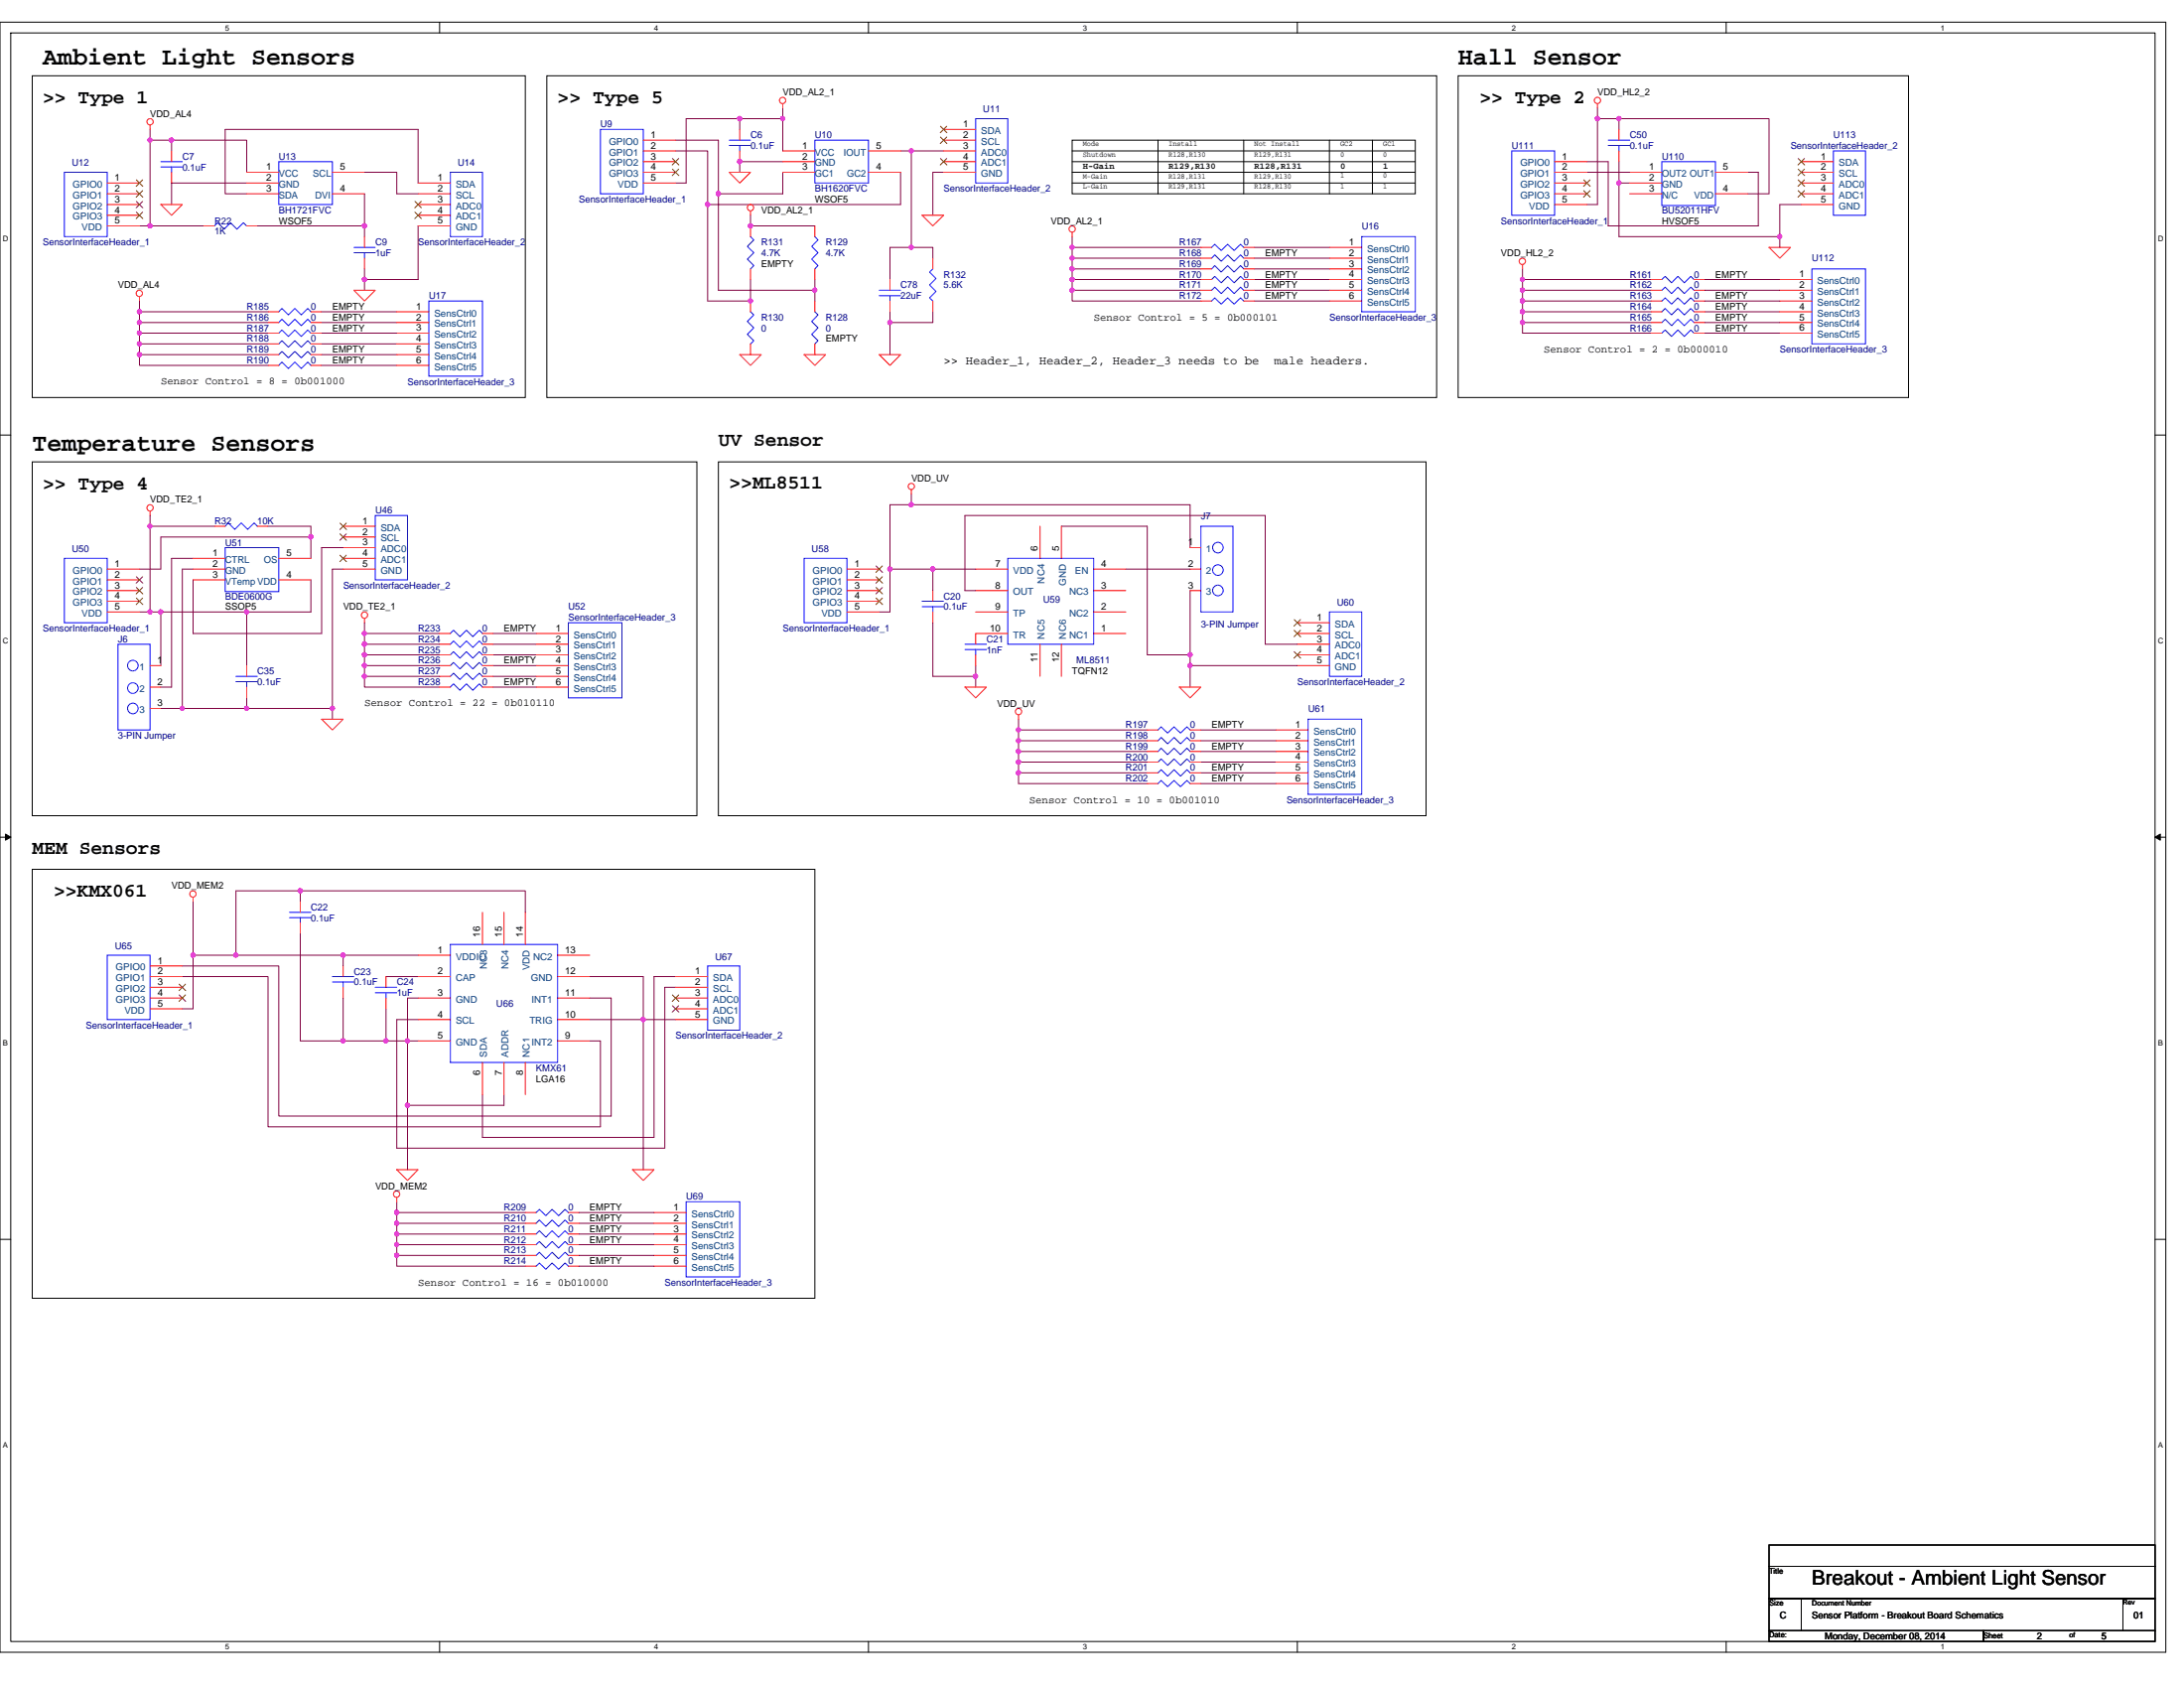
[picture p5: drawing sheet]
<svg xmlns="http://www.w3.org/2000/svg" width="279mm" height="216mm" viewBox="0 0 279 216" stroke-linecap="round" stroke-linejoin="round" font-family="sans-serif">
<path d="M0 2.8h277.1v208.5h-277.1zM1.4 4.2h274.3v205.8h-274.3z" fill="none" stroke="#000" stroke-width=".13"/>
<g fill="#fff">
<path d="M28.8 3h.6v1.1h-.6z"/>
<path d="M28.8 210.1h.6v1.1h-.6z"/>
</g>
<path d="M56.2 2.8v1.4M56.2 210v1.3" fill="none" stroke="#000" stroke-width=".13"/>
<g fill="#fff">
<path d="M83.7 3h.5v1.1h-.5z"/>
<path d="M83.7 210.1h.5v1.1h-.5z"/>
</g>
<path d="M111.1 2.8v1.4M111.1 210v1.3" fill="none" stroke="#000" stroke-width=".13"/>
<g fill="#fff">
<path d="M138.5 3h.6v1.1h-.6z"/>
<path d="M138.5 210.1h.6v1.1h-.6z"/>
</g>
<path d="M166 2.8v1.4M166 210v1.3" fill="none" stroke="#000" stroke-width=".13"/>
<g fill="#fff">
<path d="M193.4 3h.6v1.1h-.6z"/>
<path d="M193.4 210.1h.6v1.1h-.6z"/>
</g>
<path d="M220.8 2.8v1.4M220.8 210v1.3" fill="none" stroke="#000" stroke-width=".13"/>
<g fill="#fff">
<path d="M248.3 3h.5v1.1h-.5z"/>
<path d="M248.3 210.1h.5v1.1h-.5z"/>
<path d="M.4 29.9h.7v1.1h-.7z"/>
<path d="M276.1 29.9h.7v1.1h-.7z"/>
<path d="M.4 81.4h.7v1.1h-.7z"/>
<path d="M276.1 81.4h.7v1.1h-.7z"/>
</g>
<path d="M0 55.6h1.4M275.7 55.6h1.4" fill="none" stroke="#000" stroke-width=".13"/>
<g fill="#fff">
<path d="M.4 132.8h.6v1.1h-.6z"/>
<path d="M276.1 132.8h.6v1.1h-.6z"/>
</g>
<path d="M0 107.1h1.4M275.7 107.1h1.4" fill="none" stroke="#000" stroke-width=".13"/>
<path d="M.7 106.7l.7 .4-.7 .4zM275.7 107.1l.7-.4v.8z" fill="#000" stroke="#000" stroke-width=".13"/>
<g fill="#fff">
<path d="M.4 184.2h.6v1.1h-.6z"/>
<path d="M276.1 184.2h.6v1.1h-.6z"/>
</g>
<g fill="none" stroke="#000" stroke-width=".13">
<path d="M4.1 9.7h63.1v41.1h-63.1zM70 9.7h113.8v41.1h-113.8zM137.2 17.9h43.9v6.9h-43.9zM137.2 19.3h43.9M148.1 17.9v6.9M159.1 17.9v6.9M170.1 17.9v6.9M175.6 17.9v6.9M186.5 9.7h57.7v41.1h-57.7zM137.2 20.7h43.9M137.2 22h43.9M137.2 23.4h43.9"/>
<path d="M4.1 59.1h85.1v45.2h-85.1zM91.9 59.1h90.5v45.2h-90.5zM4.1 111.2h100.1v54.9h-100.1zM0 158.5h1.4M275.7 158.5h1.4M226.3 197.6h49.4v2.7h-49.4zM226.3 204.5h4.1v4.1h-4.1zM226.3 200.3h49.4v4.2h-49.4zM226.3 208.6h27.4v1.4h-27.4zM230.4 204.5h41.2v4.1h-41.2zM253.7 208.6h22v1.4h-22zM271.6 204.5h4.1v4.1h-4.1z"/>
</g>
<g fill="none" stroke="#800040" stroke-width=".13">
<path d="M19.2 17.9h2.7M19.2 17.9v11M19.2 16.6v1.3M21.9 17.9h9.7v4.1M21.9 17.9v1.4M86.4 19.3h4.1v6.9h24.7v-4.2M86.4 17.9h5.5v6.9h8.2v-2.8M94.6 15.2h-6.8v8.2h-1.4M94.6 15.2v1.4M94.6 15.2h5.5M100.1 13.8v1.4M100.1 15.2v4.1"/>
<path d="M115.2 19.3h1.4M116.6 19.3v12.3M116.6 19.3h4.1M204.4 15.2h2.7M204.4 15.2v11h-1.4M204.4 13.8v1.4M207.1 15.2v1.4M207.1 15.2h19.2v9.6h-2.7M17.8 28.9h1.4M17.8 38.5v1.4M17.8 39.9v1.4M17.8 39.9h16.5"/>
<path d="M19.2 28.9h6.9M31.6 23.4h-9.7v2.8M32.9 28.9h13.7M41.1 39.9h9.7M46.6 22h4.2v2.8h2.7M46.6 24.8v4.1M46.6 35.8v1.3M46.6 34.4v1.4M46.6 28.9v1.4M53.5 23.4v-6.8h-24.7v8.2h2.8M53.5 28.9v6.9h-6.9M90.5 26.2v12.3h5.5v-2.7"/>
<path d="M91.9 24.8v12.3h12.3M96 27.5v1.4h8.2M100.1 20.7h-5.5v1.3M104.2 35.8v1.3M104.2 37.1v1.4M113.9 39.9v1.4M116.6 31.6h-2.7v4.2M116.6 31.6h2.7v1.4M119.3 39.9v1.4h-5.4M120.7 22h-1.4v5.5M137.2 33h16.4M137.2 33v1.4h16.4"/>
<path d="M137.2 34.4v1.4h16.4M137.2 37.1v1.4h16.4M137.2 30.3v1.3M137.2 31.6v1.4M137.2 35.8v1.3M137.2 31.6h16.4M137.2 37.1h16.4M160.5 33h9.6M160.5 34.4h9.6M160.5 35.8h9.6M160.5 37.1h9.6M160.5 38.5h9.6"/>
<path d="M160.5 31.6h9.6M194.8 35.8v1.3h16.4M194.8 37.1v1.4h16.4M194.8 39.9h16.4M194.8 39.9v1.4M194.8 34.4v1.4M194.8 38.5v1.4M194.8 35.8h16.4M203 22h5.5M203 20.7h2.7v8.2h19.2v-6.9h-1.3M207.1 23.4v6.9h20.6M207.1 20.7v2.7"/>
<path d="M207.1 23.4h1.4M218.1 37.1h9.6M218.1 38.5h9.6M218.1 39.9h9.6M218.1 35.8h9.6M230.4 26.2h-2.7v5.4M17.8 42.6h16.5M17.8 45.4h16.5M17.8 45.4v1.3h16.5M17.8 41.3v1.3M17.8 42.6v1.4M17.8 44v1.4"/>
<path d="M17.8 41.3h16.5M17.8 44h16.5M41.1 41.3h9.7M41.1 42.6h9.7M41.1 44h9.7M41.1 45.4h9.7M41.1 46.7h9.7M113.9 41.3v4.1M194.8 41.3v1.3h16.4M194.8 41.3h16.4M218.1 41.3h9.6M218.1 42.6h9.6"/>
<path d="M17.8 78.3h1.4M19.2 65.9v1.4h8.2M19.2 67.3v11M19.2 78.3h1.4M20.6 78.3v6.8M20.6 78.3h11M24.7 71.4h-2.8v16.5h-1.3M24.7 72.8h-1.4v17.8M31.6 78.3v6.8M34.3 67.3h5.5v1.4M39.8 68.7h-19.2v4.1h-2.8M39.8 74.2v4.1h-8.2"/>
<path d="M39.8 68.7v2.7M43.9 70h-2.8v11h-16.4v-6.8M43.9 72.8h-1.4v17.8M46.6 79.7v1.3h9.6M113.9 72.8h5.4M113.9 72.8v5.5h-1.4M116.6 64.6h-2.7v8.2M116.6 63.2v1.4M116.6 64.6h35.7v5.4M119.3 79.7v6.8h5.5M119.3 72.8v2.7M119.3 72.8h5.5"/>
<path d="M124.8 75.5h-1.4v-9.6h38.5v16.5h4.1M135.8 67.3h11v16.5h5.5M144 72.8h8.3M152.3 75.5v8.3M20.6 90.6h2.7M23.3 90.6h8.3M31.6 89.3v1.3M31.6 90.6h10.9M42.5 90.6v1.4M46.6 81v1.4h9.6M46.6 82.4v1.4h9.6M46.6 83.8v1.3h9.6"/>
<path d="M46.6 85.1v1.4h9.6M46.6 86.5v1.4h9.6M63.1 81h5.5M63.1 82.4h5.5M63.1 83.8h5.5M63.1 85.1h5.5M63.1 86.5h5.5M63.1 87.9h5.5M124.8 86.5v1.4M124.8 85.1v1.4M130.3 98.8h16.5M130.3 97.5v1.3"/>
<path d="M130.3 98.8v1.4h16.5M130.3 93.4v1.3M130.3 94.7v1.4M130.3 96.1v1.4M130.3 93.4h16.5M130.3 96.1h16.5M130.3 97.5h16.5M130.3 94.7h16.5M130.3 92v1.4M152.3 85.1h13.7M152.3 85.1v2.8M152.3 83.8v1.3"/>
<path d="M153.6 97.5h9.6M153.6 98.8h9.6M153.6 94.7h9.6M153.6 96.1h9.6M153.6 93.4h9.6M24.7 115.3v6.9M38.4 119.4v13.7h5.5M38.4 115.3v-1.4h-8.2v8.3M38.4 113.9h28.8v2.8M153.6 100.2h9.6M23.3 123.5h12.4v19.2h42.5v-15h-2.8M23.3 124.9h11v19.2h42.5v-11h-1.4"/>
<path d="M24.7 122.2h5.5M24.7 122.2v6.8h-1.4M30.2 122.2h13.7v1.3M43.9 122.2h9.6M43.9 133.1h5.5M43.9 127.7v5.4M49.4 124.9h4.1M49.4 129v4.1M49.4 133.1h2.7v8.3M53.5 127.7h-1.4v5.4h1.4M64.5 140v1.4h-12.4M75.4 130.4h6.9"/>
<path d="M75.4 124.9h6.9v5.5M82.3 130.4h4.1M82.3 130.4v19.2M86.4 126.3h-1.4v20.6h-34.2v-16.5h2.7M86.4 124.9h-2.7v20.6h-22v-5.5M50.8 155.1h16.4M50.8 156.5h16.4M50.8 157.8h16.4M50.8 159.2h16.4M50.8 153.7v1.4M50.8 155.1v1.4M50.8 156.5v1.3"/>
<path d="M50.8 157.8v1.4M50.8 159.2v1.4M52.1 141.4v8.2M74.1 155.1h9.6M74.1 156.5h9.6M74.1 157.8h9.6M74.1 159.2h9.6M50.8 160.6h16.4M50.8 160.6v1.3h16.4M74.1 160.6h9.6M74.1 161.9h9.6"/>
</g>
<g fill="#f0f" stroke="#f0f" stroke-width=".13">
<circle cx="21.9" cy="17.9" r=".27"/>
<circle cx="19.2" cy="28.9" r=".27"/>
<circle cx="19.2" cy="17.9" r=".27"/>
<circle cx="46.6" cy="35.7" r=".27"/>
<circle cx="46.6" cy="28.9" r=".27"/>
<circle cx="91.9" cy="24.8" r=".27"/>
<circle cx="94.6" cy="20.7" r=".27"/>
<circle cx="100.1" cy="15.2" r=".27"/>
<circle cx="96" cy="38.5" r=".27"/>
<circle cx="90.5" cy="26.1" r=".27"/>
<circle cx="116.6" cy="19.3" r=".27"/>
<circle cx="116.6" cy="31.6" r=".27"/>
<circle cx="113.8" cy="41.2" r=".27"/>
<circle cx="104.2" cy="37.1" r=".27"/>
<circle cx="137.1" cy="31.6" r=".27"/>
<circle cx="137.1" cy="33" r=".27"/>
<circle cx="137.1" cy="35.7" r=".27"/>
<circle cx="137.1" cy="34.4" r=".27"/>
<circle cx="137.1" cy="37.1" r=".27"/>
<circle cx="94.6" cy="15.2" r=".27"/>
<circle cx="17.8" cy="39.9" r=".27"/>
<circle cx="17.8" cy="41.2" r=".27"/>
<circle cx="17.8" cy="42.6" r=".27"/>
<circle cx="17.8" cy="44" r=".27"/>
<circle cx="17.8" cy="45.3" r=".27"/>
<circle cx="96" cy="28.9" r=".27"/>
<circle cx="227.7" cy="30.3" r=".27"/>
<circle cx="207.1" cy="15.2" r=".27"/>
<circle cx="207.1" cy="23.4" r=".27"/>
<circle cx="204.4" cy="15.2" r=".27"/>
<circle cx="194.8" cy="35.7" r=".27"/>
<circle cx="194.8" cy="38.5" r=".27"/>
<circle cx="194.8" cy="37.1" r=".27"/>
<circle cx="194.8" cy="39.9" r=".27"/>
<circle cx="194.8" cy="41.2" r=".27"/>
<circle cx="46.6" cy="81" r=".27"/>
<circle cx="46.6" cy="83.7" r=".27"/>
<circle cx="46.6" cy="82.4" r=".27"/>
<circle cx="46.6" cy="86.5" r=".27"/>
<circle cx="46.6" cy="85.1" r=".27"/>
<circle cx="19.2" cy="78.3" r=".27"/>
<circle cx="19.2" cy="67.3" r=".27"/>
<circle cx="20.6" cy="78.3" r=".27"/>
<circle cx="39.8" cy="68.7" r=".27"/>
<circle cx="23.3" cy="90.6" r=".27"/>
<circle cx="31.5" cy="78.3" r=".27"/>
<circle cx="42.5" cy="90.6" r=".27"/>
<circle cx="31.5" cy="90.6" r=".27"/>
<circle cx="130.3" cy="93.4" r=".27"/>
<circle cx="130.3" cy="96.1" r=".27"/>
<circle cx="130.3" cy="97.5" r=".27"/>
<circle cx="119.3" cy="72.8" r=".27"/>
<circle cx="113.8" cy="72.8" r=".27"/>
<circle cx="116.6" cy="64.5" r=".27"/>
<circle cx="152.2" cy="85.1" r=".27"/>
<circle cx="49.4" cy="133.1" r=".27"/>
<circle cx="38.4" cy="113.9" r=".27"/>
<circle cx="43.9" cy="122.2" r=".27"/>
<circle cx="30.2" cy="122.2" r=".27"/>
<circle cx="52.1" cy="141.4" r=".27"/>
<circle cx="52.1" cy="133.1" r=".27"/>
<circle cx="82.3" cy="130.4" r=".27"/>
<circle cx="130.3" cy="94.7" r=".27"/>
<circle cx="130.3" cy="98.8" r=".27"/>
<circle cx="152.2" cy="83.7" r=".27"/>
<circle cx="50.7" cy="155.1" r=".27"/>
<circle cx="50.7" cy="156.5" r=".27"/>
<circle cx="50.7" cy="157.8" r=".27"/>
<circle cx="50.7" cy="159.2" r=".27"/>
<circle cx="50.7" cy="160.6" r=".27"/>
<circle cx="124.8" cy="86.5" r=".27"/>
<circle cx="43.9" cy="133.1" r=".27"/>
<circle cx="24.7" cy="122.2" r=".27"/>
</g>
<g fill="none" stroke="#f00" stroke-width=".13">
<path d="M19.2 16v.6M21.9 19.3v1.4M82.3 17.9h4.1M82.3 19.3h4.1M94.6 16.6v1.3M94.6 19.3v1.4M100.1 13.3v.5M100.1 19.3h4.1M111.1 19.3h4.1M120.7 16.6h4.1M120.7 17.9h4.1M120.7 19.3h4.1"/>
<path d="M204.4 13.3v.5M207.1 16.6v1.3M207.1 19.3v1.4M13.7 23.4h4.1M13.7 24.8h4.1M13.7 26.2h4.1M13.7 27.5h4.1M13.7 28.9h4.1M17.8 38v.5M20.6 26.2h2.7l-1.4 1.3zM21.9 22v1.4M26.1 28.9h1.3"/>
<path d="M31.6 22h4.1M31.6 23.4h4.1M31.6 24.8h4.1M31.6 28.9h1.3M34.3 39.9h1.4M39.8 39.9h1.3M42.5 24.8h4.1M42.5 22h4.1M45.3 37.1h2.7l-1.4 1.4zM46.6 30.3v1.3M46.6 33v1.4M50.8 39.9h4.1"/>
<path d="M53.5 23.4h4.1M53.5 24.8h4.1M53.5 26.2h4.1M53.5 27.5h4.1M53.5 28.9h4.1M82.3 20.7h4.1M82.3 22h4.1M82.3 23.4h4.1M93.3 22h2.7l-1.4 1.4zM96 27v.5M96 28.9v1.4M96 34.4v1.4"/>
<path d="M96 38.5v1.4M100.1 20.7h4.1M100.1 22h4.1M104.2 38.5v1.4M104.2 28.9v1.4M104.2 34.4v1.4M111.1 22h4.1M113.9 35.8v1.3M113.9 38.5v1.4M118 27.5h2.7l-1.4 1.4zM119.3 38.5v1.4M119.3 33v1.4"/>
<path d="M120.7 20.7h4.1M120.7 22h4.1M137.2 29.7v.6M153.6 37.1h1.4M153.6 33h1.4M153.6 34.4h1.4M153.6 38.5h1.4M153.6 35.8h1.4M153.6 31.6h1.4M159.1 37.1h1.4M159.1 33h1.4M159.1 34.4h1.4"/>
<path d="M159.1 38.5h1.4M159.1 35.8h1.4M159.1 31.6h1.4M170.1 31.6h4.1M170.1 33h4.1M170.1 34.4h4.1M170.1 35.8h4.1M170.1 37.1h4.1M170.1 38.5h4.1M194.8 33.8v.6M198.9 20.7h4.1M198.9 22h4.1"/>
<path d="M198.9 23.4h4.1M198.9 24.8h4.1M198.9 26.2h4.1M208.5 22h4.1M208.5 23.4h4.1M208.5 24.8h4.1M211.2 39.9h1.4M211.2 37.1h1.4M211.2 35.8h1.4M211.2 38.5h1.4M216.7 39.9h1.4M216.7 37.1h1.4"/>
<path d="M216.7 35.8h1.4M216.7 38.5h1.4M219.5 24.8h4.1M219.5 22h4.1M226.3 31.6h2.8l-1.4 1.4zM227.7 35.8h4.1M227.7 37.1h4.1M227.7 38.5h4.1M227.7 39.9h4.1M230.4 20.7h4.1M230.4 22h4.1M230.4 23.4h4.1"/>
<path d="M230.4 24.8h4.1M230.4 26.2h4.1M34.3 42.6h1.4M34.3 46.7h1.4M34.3 44h1.4M34.3 45.4h1.4M34.3 41.3h1.4M39.8 42.6h1.3M39.8 46.7h1.3M39.8 44h1.3M39.8 45.4h1.3M39.8 41.3h1.3"/>
<path d="M50.8 41.3h4.1M50.8 42.6h4.1M50.8 44h4.1M50.8 45.4h4.1M50.8 46.7h4.1M94.6 45.4h2.8l-1.4 1.3zM96 44v1.4M102.9 45.4h2.7l-1.4 1.3zM104.2 44v1.4M112.5 45.4h2.7l-1.3 1.3zM211.2 41.3h1.4M211.2 42.6h1.4"/>
<path d="M216.7 41.3h1.4M216.7 42.6h1.4M227.7 41.3h4.1M227.7 42.6h4.1M13.7 72.8h4.1M13.7 74.2h4.1M13.7 75.5h4.1M13.7 76.9h4.1M13.7 78.3h4.1M19.2 65.4v.5M24.7 71.4h4.1M24.7 72.8h4.1"/>
<path d="M24.7 74.2h4.1M27.4 67.3h1.4M32.9 67.3h1.4M35.7 74.2h4.1M35.7 71.4h4.1M43.9 67.3h4.1M43.9 68.7h4.1M43.9 70h4.1M43.9 71.4h4.1M43.9 72.8h4.1M46.6 79.1v.6M108.4 72.8h4.1"/>
<path d="M108.4 74.2h4.1M108.4 75.5h4.1M108.4 76.9h4.1M108.4 78.3h4.1M116.6 62.6v.6M119.3 75.5v1.4M119.3 78.3v1.4M124.8 72.8h4.1M124.8 75.5h4.1M124.8 78.3h4.1M133.1 67.3v4.1M135.8 67.3v4.1"/>
<path d="M139.9 78.3h4.1M139.9 75.5h4.1M139.9 72.8h4.1M152.3 70h1.3M152.3 72.8h1.3M152.3 75.5h1.3M166 79.7h4.1M19.2 85.1h1.4M19.2 87.9h1.4M19.2 90.6h1.4M31.6 85.1v1.4M31.6 87.9v1.4"/>
<path d="M41.1 92h2.8l-1.4 1.4zM56.2 85.1h1.4M56.2 81h1.4M56.2 86.5h1.4M56.2 83.8h1.4M56.2 87.9h1.4M56.2 82.4h1.4M61.7 85.1h1.4M61.7 81h1.4M61.7 86.5h1.4M61.7 83.8h1.4M61.7 87.9h1.4"/>
<path d="M61.7 82.4h1.4M68.6 81h4.1M68.6 82.4h4.1M68.6 83.8h4.1M68.6 85.1h4.1M68.6 86.5h4.1M68.6 87.9h4.1M123.4 87.9h2.8l-1.4 1.4zM124.8 83.8v1.3M128.9 81h-4.1v1.4M130.3 91.4v.6M133.1 82.4v4.1"/>
<path d="M135.8 82.4v4.1M139.9 81h4.1M146.8 94.7h1.3M146.8 96.1h1.3M146.8 97.5h1.3M146.8 93.4h1.3M146.8 98.8h1.3M150.9 87.9h2.7l-1.3 1.4zM152.3 94.7h1.3M152.3 96.1h1.3M152.3 97.5h1.3M152.3 93.4h1.3"/>
<path d="M152.3 98.8h1.3M163.2 93.4h4.1M163.2 94.7h4.1M163.2 96.1h4.1M163.2 97.5h4.1M163.2 98.8h4.1M166 81h4.1M166 82.4h4.1M166 83.8h4.1M166 85.1h4.1M24.7 114.8v.5M38.4 115.3v1.4"/>
<path d="M38.4 118v1.4M61.7 116.7v4.1M64.5 116.7v4.1M67.2 116.7v4.1M146.8 100.2h1.3M152.3 100.2h1.3M163.2 100.2h4.1M19.2 123.5h4.1M19.2 124.9h4.1M19.2 126.3h4.1M19.2 127.7h4.1M19.2 129h4.1"/>
<path d="M43.9 123.5v1.4M43.9 126.3v1.4M49.4 124.9v1.4M49.4 127.7v1.3M53.5 122.2h4.1M53.5 124.9h4.1M53.5 127.7h4.1M53.5 130.4h4.1M53.5 133.1h4.1M61.7 135.9v4.1M64.5 135.9v4.1M67.2 135.9v4.1"/>
<path d="M71.3 133.1h4.1M71.3 130.4h4.1M71.3 127.7h4.1M71.3 124.9h4.1M71.3 122.2h4.1M86.4 124.9h4.1M86.4 126.3h4.1M86.4 127.7h4.1M86.4 129h4.1M86.4 130.4h4.1M50.8 149.6h2.7l-1.4 1.4zM50.8 153.2v.5"/>
<path d="M67.2 155.1h1.4M67.2 159.2h1.4M67.2 157.8h1.4M67.2 156.5h1.4M72.7 155.1h1.4M72.7 159.2h1.4M72.7 157.8h1.4M72.7 156.5h1.4M80.9 149.6h2.8l-1.4 1.4zM83.7 155.1h4.1M83.7 156.5h4.1M83.7 157.8h4.1"/>
<path d="M83.7 159.2h4.1M67.2 161.9h1.4M67.2 160.6h1.4M72.7 161.9h1.4M72.7 160.6h1.4M83.7 160.6h4.1M83.7 161.9h4.1"/>
<circle cx="19.2" cy="15.6" r=".4"/>
<circle cx="100.1" cy="12.8" r=".4"/>
<circle cx="204.4" cy="12.8" r=".4"/>
<circle cx="17.8" cy="37.5" r=".4"/>
<circle cx="96" cy="26.6" r=".4"/>
<circle cx="137.2" cy="29.3" r=".4"/>
<circle cx="194.8" cy="33.4" r=".4"/>
<circle cx="19.2" cy="65" r=".4"/>
<circle cx="46.6" cy="78.7" r=".4"/>
<circle cx="116.6" cy="62.2" r=".4"/>
<circle cx="130.3" cy="91" r=".4"/>
<circle cx="24.7" cy="114.3" r=".4"/>
<circle cx="50.7" cy="152.7" r=".4"/>
</g>
<g fill="none" stroke="#00f" stroke-width=".13">
<path d="M76.8 16.6h5.5v8.2h-5.5zM93.3 17.9h2.7M93.3 18.6h2.7M94.6 18.6v.7M104.2 17.9h6.9v5.5h-6.9zM124.8 15.2h4.1v8.2h-4.1zM193.4 19.3h5.5v8.2h-5.5zM205.7 17.9h2.8M205.7 18.6h2.8M207.1 18.6v.7M234.5 19.3h4.2v8.2h-4.2zM8.2 22h5.5v8.3h-5.5z"/>
<path d="M20.6 20.7h2.7M20.6 21.4h2.7M21.9 21.4v.6M27.4 28.9l.5-.4 .8 .8 .8-.8 .8 .8 .8-.8 .5 .4M35.7 20.7h6.8v5.5h-6.8zM35.7 39.9l.4-.4 .8 .8 .8-.8 .8 .8 .9-.8 .4 .4M45.3 31.6h2.7M45.3 32.3h2.7M46.6 32.3v.7M54.9 38.5h6.8v9.6h-6.8zM57.6 22h4.1v8.3h-4.1zM96 30.3l.4 .4-.8 .8 .8 .8-.8 .8 .8 .9-.4 .4"/>
<path d="M96 39.9l.4 .4-.8 .8 .8 .8-.8 .9 .8 .8-.4 .4M104.2 39.9l.4 .4-.8 .8 .8 .8-.8 .9 .8 .8-.4 .4M104.2 30.3l.4 .4-.8 .8 .8 .8-.8 .8 .8 .9-.4 .4M112.5 37.1h2.7M112.5 37.8h2.7M113.9 37.8v.7M119.3 34.4l-.4 .4 .8 .8-.8 .8 .8 .9-.8 .8 .4 .4M155 37.1l.4-.4 .8 .8 .9-.8 .8 .8 .8-.8 .4 .4M155 33l.4-.4 .8 .8 .9-.8 .8 .8 .8-.8 .4 .4M155 34.4l.4-.4 .8 .8 .9-.8 .8 .8 .8-.8 .4 .4M155 38.5l.4-.4 .8 .8 .9-.8 .8 .8 .8-.8 .4 .4M155 35.8l.4-.5 .8 .9 .9-.9 .8 .9 .8-.9 .4 .5"/>
<path d="M155 31.6l.4-.4 .8 .8 .9-.8 .8 .8 .8-.8 .4 .4M174.2 30.3h6.9v9.6h-6.9zM212.6 20.7h6.9v5.6h-6.9zM212.6 39.9l.4-.4 .8 .8 .9-.8 .8 .8 .8-.8 .4 .4M212.6 37.1l.4-.4 .8 .8 .9-.8 .8 .8 .8-.8 .4 .4M212.6 35.8l.4-.5 .8 .9 .9-.9 .8 .9 .8-.9 .4 .5M212.6 38.5l.4-.4 .8 .8 .9-.8 .8 .8 .8-.8 .4 .4M231.8 34.4h6.9v9.6h-6.9zM35.7 42.6l.4-.4 .8 .8 .8-.8 .8 .8 .9-.8 .4 .4M35.7 46.7l.4-.4 .8 .8 .8-.8 .8 .8 .9-.8 .4 .4M35.7 44l.4-.4 .8 .8 .8-.8 .8 .8 .9-.8 .4 .4M35.7 45.4l.4-.4 .8 .8 .8-.8 .8 .8 .9-.8 .4 .4"/>
<path d="M35.7 41.3l.4-.5 .8 .9 .8-.9 .8 .9 .9-.9 .4 .5M212.6 41.3l.4-.5 .8 .9 .9-.9 .8 .9 .8-.9 .4 .5M212.6 42.6l.4-.4 .8 .8 .9-.8 .8 .8 .8-.8 .4 .4M8.2 71.4h5.5v8.3h-5.5zM28.8 70h6.9v5.7h-6.9zM28.8 67.3l.4-.4 .8 .8 .9-.8 .8 .8 .8-.8 .4 .4M48 65.9h4.1v8.3h-4.1zM72.7 79.7h6.9v9.6h-6.9zM102.9 71.4h5.5v8.3h-5.5zM118 76.9h2.7M118 77.6h2.7M119.3 77.6v.7"/>
<path d="M128.9 71.4h11v11h-11zM153.6 67.3h4.1v11h-4.1zM170.1 78.3h4.1v8.2h-4.1zM15.1 82.4h4.1v11h-4.1zM30.2 86.5h2.7M30.2 87.2h2.7M31.6 87.2v.7M57.6 85.1l.4-.4 .8 .9 .9-.9 .8 .9 .8-.9 .4 .4M57.6 81l.4-.4 .8 .8 .9-.8 .8 .8 .8-.8 .4 .4M57.6 86.5l.4-.4 .8 .8 .9-.8 .8 .8 .8-.8 .4 .4M57.6 83.8l.4-.4 .8 .8 .9-.8 .8 .8 .8-.8 .4 .4M57.6 87.9l.4-.4 .8 .8 .9-.8 .8 .8 .8-.8 .4 .4"/>
<path d="M57.6 82.4l.4-.4 .8 .8 .9-.8 .8 .8 .8-.8 .4 .4M123.4 82.4h2.8M123.4 83.1h2.8M124.8 83.1v.7M148.1 94.7l.4-.4 .9 .8 .8-.8 .8 .8 .8-.8 .5 .4M148.1 96.1l.4-.4 .9 .8 .8-.8 .8 .8 .8-.8 .5 .4M148.1 97.5l.4-.4 .9 .8 .8-.8 .8 .8 .8-.8 .5 .4M148.1 93.4l.4-.4 .9 .8 .8-.8 .8 .8 .8-.8 .5 .4M148.1 98.8l.4-.4 .9 .9 .8-.9 .8 .9 .8-.9 .5 .4M167.3 92h6.9v9.6h-6.9zM37 116.7h2.8M37 117.4h2.8"/>
<path d="M38.4 117.4v.6M148.1 100.2l.4-.4 .9 .8 .8-.8 .8 .8 .8-.8 .5 .4M13.7 122.2h5.5v8.2h-5.5zM42.5 124.9h2.8M42.5 125.6h2.8M43.9 125.6v.7M48 126.3h2.8M48 127h2.8M49.4 127v.7M57.6 120.8h13.7v15.1h-13.7zM90.5 123.5h4.1v8.3h-4.1zM68.6 155.1l.4-.4 .8 .8 .8-.8 .9 .8 .8-.8 .4 .4"/>
<path d="M68.6 159.2l.4-.4 .8 .8 .8-.8 .9 .8 .8-.8 .4 .4M68.6 157.8l.4-.4 .8 .8 .8-.8 .9 .8 .8-.8 .4 .4M68.6 156.5l.4-.5 .8 .9 .8-.9 .9 .9 .8-.9 .4 .5M87.8 153.7h6.8v9.6h-6.8zM68.6 161.9l.4-.4 .8 .8 .8-.8 .9 .8 .8-.8 .4 .4M68.6 160.6l.4-.4 .8 .8 .8-.8 .9 .8 .8-.8 .4 .4"/>
<circle cx="155.8" cy="70" r=".68"/>
<circle cx="155.8" cy="72.9" r=".68"/>
<circle cx="155.8" cy="75.5" r=".68"/>
<circle cx="17" cy="85.1" r=".68"/>
<circle cx="17" cy="90.6" r=".68"/>
<circle cx="17" cy="88" r=".68"/>
</g>
<g fill="none" stroke="#804000" stroke-width=".13">
<path d="M120.3 16.2l.8 .8M120.3 17.5l.8 .9M121.1 16.2l-.8 .8M121.1 17.5l-.8 .9M17.4 23l.9 .8M17.4 24.4l.9 .8M17.4 25.8l.9 .8M17.4 27.1l.9 .9M18.2 23l-.8 .8M18.2 24.4l-.8 .8M18.2 25.8l-.8 .8M18.2 27.1l-.8 .9"/>
<path d="M53.1 25.8l.8 .8M53.1 27.1l.8 .9M53.9 25.8l-.8 .8M53.9 27.1l-.8 .9M86 20.3l.8 .8M86 21.6l.8 .9M86.8 20.3l-.8 .8M86.8 21.6l-.8 .9M120.3 20.3l.8 .8M121.1 20.3l-.8 .8M202.6 23l.8 .8M202.6 24.4l.8 .8"/>
<path d="M203.4 23l-.8 .8M203.4 24.4l-.8 .8M230 20.3l.9 .8M230 21.6l.9 .9M230 23l.9 .8M230 24.4l.9 .8M230.8 20.3l-.8 .8M230.8 21.6l-.8 .9M230.8 23l-.8 .8M230.8 24.4l-.8 .8M17.4 73.8l.9 .8M17.4 75.1l.9 .9"/>
<path d="M17.4 76.5l.9 .8M18.2 73.8l-.8 .8M18.2 75.1l-.8 .9M18.2 76.5l-.8 .8M43.5 66.9l.8 .8M43.5 68.3l.8 .8M43.5 71l.8 .8M44.3 66.9l-.8 .8M44.3 68.3l-.8 .8M44.3 71l-.8 .8M112.1 72.4l.8 .8M112.1 73.8l.8 .8"/>
<path d="M112.1 75.1l.8 .9M112.1 76.5l.8 .8M112.9 72.4l-.8 .8M112.9 73.8l-.8 .8M112.9 75.1l-.8 .9M112.9 76.5l-.8 .8M165.6 79.2l.8 .9M166.4 79.2l-.9 .9M165.6 80.6l.8 .8M165.6 83.4l.8 .8M166.4 80.6l-.9 .8M166.4 83.4l-.9 .8"/>
<path d="M22.9 125.9l.8 .8M22.9 127.3l.8 .8M23.7 125.9l-.8 .8M23.7 127.3l-.8 .8M86 127.3l.8 .8M86 128.6l.8 .9M86.8 127.3l-.8 .8M86.8 128.6l-.8 .9"/>
</g>
<g font-size="3.2">
<text x="5.5" y="8.2">Ambient Light Sensors</text>
<text x="186.5" y="8.2">Hall Sensor</text>
<text x="4.1" y="57.6">Temperature Sensors</text>
</g>
<text font-size="2.6" x="231.8" y="202.7">Breakout - Ambient Light Sensor</text>
<g font-size="2.5">
<text x="5.5" y="13.2">&gt;&gt; Type 1</text>
<text x="71.3" y="13.2">&gt;&gt; Type 5</text>
<text x="189.3" y="13.2">&gt;&gt; Type 2</text>
<text x="91.9" y="57.1">UV Sensor</text>
<text x="5.5" y="62.5">&gt;&gt; Type 4</text>
<text x="93.3" y="62.5">&gt;&gt;ML8511</text>
<text x="4.1" y="109.2">MEM Sensors</text>
<text x="6.9" y="114.7">&gt;&gt;KMX061</text>
</g>
<g font-size="1.6">
<text x="120.7" y="46.6">&gt;&gt; Header_1, Header_2, Header_3 needs to be</text>
<text x="163" y="46.6">male headers.</text>
</g>
<g font-size="1.4">
<text x="139.9" y="41">Sensor Control = 5 = 0b000101</text>
<text x="197.5" y="45.1">Sensor Control = 2 = 0b000010</text>
<text x="20.6" y="49.2">Sensor Control = 8 = 0b001000</text>
<text x="46.6" y="90.3">Sensor Control = 22 = 0b010110</text>
<text x="131.7" y="102.7">Sensor Control = 10 = 0b001010</text>
<text x="53.5" y="164.4">Sensor Control = 16 = 0b010000</text>
</g>
<g font-size="1.2">
<text x="19.2" y="14.9">VDD_AL4</text>
<text x="83.2" y="17.6">1</text>
<text x="100.1" y="12.2">VDD_AL2_1</text>
<text x="123.2" y="16.3">1</text>
<text x="123.2" y="17.6">2</text>
<text x="204.4" y="12.2">VDD_HL2_2</text>
<text x="14.7" y="23.1">1</text>
<text x="34" y="21.7">1</text>
<text x="34" y="23.1">2</text>
<text x="43.5" y="21.7">5</text>
<text x="56" y="23.1">1</text>
<text x="83.2" y="19">2</text>
<text x="83.2" y="20.4">3</text>
<text x="83.2" y="21.7">4</text>
<text x="83.2" y="23.1">5</text>
<text x="102.6" y="19">1</text>
<text x="102.6" y="20.4">2</text>
<text x="102.6" y="21.7">3</text>
<text x="112.1" y="21.7">4</text>
<text x="112.1" y="19">5</text>
<text x="123.2" y="19">3</text>
<text x="123.2" y="20.4">4</text>
<text x="123.2" y="21.7">5</text>
<text x="199.8" y="20.4">1</text>
<text x="199.8" y="21.7">2</text>
<text x="199.8" y="23.1">3</text>
<text x="211" y="21.7">1</text>
<text x="211" y="23.1">2</text>
<text x="220.4" y="21.7">5</text>
<text x="232.9" y="20.4">1</text>
<text x="232.9" y="21.7">2</text>
<text x="232.9" y="23.1">3</text>
<text x="14.7" y="24.5">2</text>
<text x="14.7" y="25.9">3</text>
<text x="14.7" y="27.2">4</text>
<text x="14.7" y="28.6">5</text>
<text x="34" y="24.5">3</text>
<text x="35.7" y="28.7">WSOF5</text>
<text x="43.5" y="24.5">4</text>
<text x="56" y="24.5">2</text>
<text x="56" y="25.9">3</text>
<text x="56" y="27.2">4</text>
<text x="56" y="28.6">5</text>
<text x="97.4" y="27.3">VDD_AL2_1</text>
<text x="104.2" y="25.9">WSOF5</text>
<text x="134.4" y="28.7">VDD_AL2_1</text>
<text x="199.8" y="24.5">4</text>
<text x="199.8" y="25.9">5</text>
<text x="211" y="24.5">3</text>
<text x="212.6" y="28.7">HVSOF5</text>
<text x="220.4" y="24.5">4</text>
<text x="232.9" y="24.5">4</text>
<text x="232.9" y="25.9">5</text>
<text x="97.4" y="34.1">EMPTY</text>
<text x="161.9" y="32.8">EMPTY</text>
<text x="161.9" y="35.5">EMPTY</text>
<text x="172.6" y="31.3">1</text>
<text x="172.6" y="32.7">2</text>
<text x="172.6" y="34.1">3</text>
<text x="172.6" y="35.5">4</text>
<text x="192" y="32.8">VDD_HL2_2</text>
<text x="219.5" y="35.5">EMPTY</text>
<text x="230.2" y="35.5">1</text>
<text x="15.1" y="36.9">VDD_AL4</text>
<text x="42.5" y="39.6">EMPTY</text>
<text x="42.5" y="41">EMPTY</text>
<text x="53.2" y="39.6">1</text>
<text x="53.2" y="41">2</text>
<text x="161.9" y="36.9">EMPTY</text>
<text x="161.9" y="38.2">EMPTY</text>
<text x="172.6" y="36.8">5</text>
<text x="172.6" y="38.2">6</text>
<text x="219.5" y="41">EMPTY</text>
<text x="219.5" y="39.6">EMPTY</text>
<text x="219.5" y="38.2">EMPTY</text>
<text x="230.2" y="36.8">2</text>
<text x="230.2" y="38.2">3</text>
<text x="230.2" y="39.6">4</text>
<text x="230.2" y="41">5</text>
<text x="42.5" y="42.4">EMPTY</text>
<text x="42.5" y="46.5">EMPTY</text>
<text x="42.5" y="45.1">EMPTY</text>
<text x="53.2" y="42.3">3</text>
<text x="53.2" y="43.7">4</text>
<text x="53.2" y="45.1">5</text>
<text x="53.2" y="46.4">6</text>
<text x="105.6" y="43.7">EMPTY</text>
<text x="219.5" y="42.4">EMPTY</text>
<text x="230.2" y="42.3">6</text>
<text x="19.2" y="64.3">VDD_TE2_1</text>
<text x="116.6" y="61.6">VDD_UV</text>
<text x="27.2" y="71.1">1</text>
<text x="36.6" y="71.1">5</text>
<text x="46.4" y="67">1</text>
<text x="46.4" y="68.4">2</text>
<text x="46.4" y="69.7">3</text>
<text x="46.4" y="71.1">4</text>
<text x="132.8" y="70.5" transform="rotate(-90 132.8 70.5)">6</text>
<text x="135.5" y="70.5" transform="rotate(-90 135.5 70.5)">5</text>
<text x="152" y="69.7">1</text>
<text x="14.7" y="72.5">1</text>
<text x="14.7" y="73.9">2</text>
<text x="14.7" y="75.2">3</text>
<text x="14.7" y="76.6">4</text>
<text x="14.7" y="78">5</text>
<text x="27.2" y="72.5">2</text>
<text x="27.2" y="73.9">3</text>
<text x="36.6" y="73.9">4</text>
<text x="46.4" y="72.5">5</text>
<text x="109.3" y="72.5">1</text>
<text x="109.3" y="73.9">2</text>
<text x="109.3" y="75.2">3</text>
<text x="109.3" y="76.6">4</text>
<text x="109.3" y="78">5</text>
<text x="127.3" y="72.5">7</text>
<text x="127.3" y="75.2">8</text>
<text x="127.3" y="78">9</text>
<text x="140.9" y="78">2</text>
<text x="140.9" y="75.2">3</text>
<text x="140.9" y="72.5">4</text>
<text x="152" y="72.5">2</text>
<text x="152" y="75.2">3</text>
<text x="28.8" y="78">SSOP5</text>
<text x="43.9" y="78">VDD_TE2_1</text>
<text x="64.5" y="80.8">EMPTY</text>
<text x="71.1" y="80.7">1</text>
<text x="71.1" y="82.1">2</text>
<text x="71.1" y="83.5">3</text>
<text x="126.6" y="80.7">10</text>
<text x="140.9" y="80.7">1</text>
<text x="168.4" y="79.4">1</text>
<text x="168.4" y="80.7">2</text>
<text x="168.4" y="82.1">3</text>
<text x="168.4" y="83.5">4</text>
<text x="20.2" y="84.8">1</text>
<text x="20.2" y="87.6">2</text>
<text x="64.5" y="84.9">EMPTY</text>
<text x="64.5" y="87.6">EMPTY</text>
<text x="71.1" y="84.8">4</text>
<text x="71.1" y="86.2">5</text>
<text x="71.1" y="87.6">6</text>
<text x="132.8" y="84.8" transform="rotate(-90 132.8 84.8)">11</text>
<text x="135.5" y="84.8" transform="rotate(-90 135.5 84.8)">12</text>
<text x="137.2" y="86.3">TQFN12</text>
<text x="168.4" y="84.8">5</text>
<text x="20.2" y="90.3">3</text>
<text x="127.6" y="90.4">VDD_UV</text>
<text x="155" y="95.9">EMPTY</text>
<text x="155" y="93.1">EMPTY</text>
<text x="165.7" y="93.1">1</text>
<text x="165.7" y="94.4">2</text>
<text x="165.7" y="95.8">3</text>
<text x="155" y="100">EMPTY</text>
<text x="155" y="98.6">EMPTY</text>
<text x="165.7" y="97.2">4</text>
<text x="165.7" y="98.6">5</text>
<text x="165.7" y="99.9">6</text>
<text x="21.9" y="113.7">VDD_MEM2</text>
<text x="61.4" y="119.8" transform="rotate(-90 61.4 119.8)">16</text>
<text x="64.2" y="119.8" transform="rotate(-90 64.2 119.8)">15</text>
<text x="66.9" y="119.8" transform="rotate(-90 66.9 119.8)">14</text>
<text x="20.2" y="123.3">1</text>
<text x="20.2" y="124.6">2</text>
<text x="20.2" y="126">3</text>
<text x="56" y="121.9">1</text>
<text x="56" y="124.6">2</text>
<text x="72.3" y="124.6">12</text>
<text x="72.3" y="121.9">13</text>
<text x="88.9" y="124.6">1</text>
<text x="88.9" y="126">2</text>
<text x="20.2" y="127.4">4</text>
<text x="20.2" y="128.7">5</text>
<text x="56" y="127.4">3</text>
<text x="56" y="130.1">4</text>
<text x="72.3" y="130.1">10</text>
<text x="72.3" y="127.4">11</text>
<text x="88.9" y="127.4">3</text>
<text x="88.9" y="128.7">4</text>
<text x="88.9" y="130.1">5</text>
<text x="56" y="132.8">5</text>
<text x="61.4" y="137.5" transform="rotate(-90 61.4 137.5)">6</text>
<text x="64.2" y="137.5" transform="rotate(-90 64.2 137.5)">7</text>
<text x="66.9" y="137.5" transform="rotate(-90 66.9 137.5)">8</text>
<text x="72.3" y="132.8">9</text>
<text x="68.6" y="138.4">LGA16</text>
<text x="48" y="152.1">VDD_MEM2</text>
<text x="75.4" y="154.8">EMPTY</text>
<text x="86.1" y="154.8">1</text>
<text x="75.4" y="159">EMPTY</text>
<text x="75.4" y="157.6">EMPTY</text>
<text x="75.4" y="161.7">EMPTY</text>
<text x="75.4" y="156.2">EMPTY</text>
<text x="86.1" y="156.2">2</text>
<text x="86.1" y="157.5">3</text>
<text x="86.1" y="158.9">4</text>
<text x="86.1" y="160.3">5</text>
<text x="86.1" y="161.6">6</text>
<text x="227.7" y="207">C</text>
<text x="231.8" y="207">Sensor Platform - Breakout Board Schematics</text>
<text x="233.4" y="209.7">Monday, December 08, 2014</text>
<text x="260.6" y="209.7">2</text>
<text x="268.8" y="209.7">5</text>
<text x="272.9" y="207">01</text>
</g>
<g font-size="1.2" fill="#000080">
<text x="76.8" y="16.3">U9</text>
<text x="96" y="17.7">C6</text>
<text x="104.2" y="17.7">U10</text>
<text x="125.8" y="14.4">U11</text>
<text x="208.5" y="17.7">C50</text>
<text x="234.5" y="17.7">U113</text>
<text x="9.2" y="21.3">U12</text>
<text x="23.3" y="20.4">C7</text>
<text x="23.3" y="21.8">0.1uF</text>
<text x="35.7" y="20.4">U13</text>
<text x="58.6" y="21.3">U14</text>
<text x="96" y="19.1">0.1uF</text>
<text x="193.4" y="19">U111</text>
<text x="208.5" y="19.1">0.1uF</text>
<text x="212.6" y="20.4">U110</text>
<text x="229.1" y="19.1">SensorInterfaceHeader_2</text>
<text x="27.4" y="28.7">R22</text>
<text x="35.7" y="27.3">BH1721FVC</text>
<text x="74.1" y="25.9">SensorInterfaceHeader_1</text>
<text x="104.2" y="24.5">BH1620FVC</text>
<text x="120.7" y="24.5">SensorInterfaceHeader_2</text>
<text x="174.2" y="29.3">U16</text>
<text x="192" y="28.7">SensorInterfaceHeader_1</text>
<text x="212.6" y="27.3">BU52011HFV</text>
<text x="5.5" y="31.4">SensorInterfaceHeader_1</text>
<text x="27.4" y="30">1K</text>
<text x="48" y="31.4">C9</text>
<text x="48" y="32.8">1uF</text>
<text x="53.5" y="31.4">SensorInterfaceHeader_2</text>
<text x="97.4" y="31.4">R131</text>
<text x="97.4" y="32.8">4.7K</text>
<text x="105.6" y="31.4">R129</text>
<text x="105.6" y="32.8">4.7K</text>
<text x="120.7" y="35.5">R132</text>
<text x="150.9" y="32.8">R168</text>
<text x="150.9" y="34.1">R169</text>
<text x="150.9" y="35.5">R170</text>
<text x="150.9" y="31.4">R167</text>
<text x="159.1" y="32.8">0</text>
<text x="159.1" y="34.1">0</text>
<text x="159.1" y="35.5">0</text>
<text x="159.1" y="31.4">0</text>
<text x="208.5" y="35.5">R161</text>
<text x="216.7" y="35.5">0</text>
<text x="231.8" y="33.4">U112</text>
<text x="31.6" y="39.6">R185</text>
<text x="31.6" y="41">R186</text>
<text x="39.8" y="39.6">0</text>
<text x="39.8" y="41">0</text>
<text x="54.9" y="38.2">U17</text>
<text x="97.4" y="41">R130</text>
<text x="105.6" y="41">R128</text>
<text x="115.2" y="36.9">C78</text>
<text x="115.2" y="38.2">22uF</text>
<text x="120.7" y="36.9">5.6K</text>
<text x="150.9" y="36.9">R171</text>
<text x="150.9" y="38.2">R172</text>
<text x="159.1" y="36.9">0</text>
<text x="159.1" y="38.2">0</text>
<text x="170.1" y="41">SensorInterfaceHeader_3</text>
<text x="208.5" y="41">R165</text>
<text x="208.5" y="39.6">R164</text>
<text x="208.5" y="36.9">R162</text>
<text x="208.5" y="38.2">R163</text>
<text x="216.7" y="41">0</text>
<text x="216.7" y="39.6">0</text>
<text x="216.7" y="36.9">0</text>
<text x="216.7" y="38.2">0</text>
<text x="31.6" y="42.4">R187</text>
<text x="31.6" y="46.5">R190</text>
<text x="31.6" y="43.7">R188</text>
<text x="31.6" y="45.1">R189</text>
<text x="39.8" y="42.4">0</text>
<text x="39.8" y="46.5">0</text>
<text x="39.8" y="43.7">0</text>
<text x="39.8" y="45.1">0</text>
<text x="97.4" y="42.4">0</text>
<text x="105.6" y="42.4">0</text>
<text x="208.5" y="42.4">R166</text>
<text x="216.7" y="42.4">0</text>
<text x="227.7" y="45.1">SensorInterfaceHeader_3</text>
<text x="52.1" y="49.2">SensorInterfaceHeader_3</text>
<text x="48" y="65.7">U46</text>
<text x="9.2" y="70.6">U50</text>
<text x="27.4" y="67.1">R32</text>
<text x="28.8" y="69.8">U51</text>
<text x="32.9" y="67.1">10K</text>
<text x="103.8" y="70.6">U58</text>
<text x="153.6" y="66.4">J7</text>
<text x="28.8" y="76.7">BDE0600G</text>
<text x="43.9" y="75.3">SensorInterfaceHeader_2</text>
<text x="120.7" y="76.7">C20</text>
<text x="133.5" y="77.1">U59</text>
<text x="171" y="77.5">U60</text>
<text x="5.5" y="80.8">SensorInterfaceHeader_1</text>
<text x="15.1" y="82.1">J6</text>
<text x="53.5" y="80.8">R233</text>
<text x="53.5" y="83.5">R235</text>
<text x="53.5" y="82.1">R234</text>
<text x="61.7" y="80.8">0</text>
<text x="61.7" y="83.5">0</text>
<text x="61.7" y="82.1">0</text>
<text x="72.7" y="78">U52</text>
<text x="72.7" y="79.4">SensorInterfaceHeader_3</text>
<text x="100.1" y="80.8">SensorInterfaceHeader_1</text>
<text x="120.7" y="78">0.1uF</text>
<text x="126.2" y="82.1">C21</text>
<text x="126.2" y="83.5">1nF</text>
<text x="153.6" y="80.2">3-PIN Jumper</text>
<text x="32.9" y="86.3">C35</text>
<text x="32.9" y="87.6">0.1uF</text>
<text x="53.5" y="84.9">R236</text>
<text x="53.5" y="86.3">R237</text>
<text x="53.5" y="87.6">R238</text>
<text x="61.7" y="84.9">0</text>
<text x="61.7" y="86.3">0</text>
<text x="61.7" y="87.6">0</text>
<text x="137.7" y="84.9">ML8511</text>
<text x="166" y="87.6">SensorInterfaceHeader_2</text>
<text x="15.1" y="94.5">3-PIN Jumper</text>
<text x="144" y="94.5">R198</text>
<text x="144" y="95.9">R199</text>
<text x="144" y="93.1">R197</text>
<text x="152.3" y="94.5">0</text>
<text x="152.3" y="95.9">0</text>
<text x="152.3" y="93.1">0</text>
<text x="167.3" y="91.1">U61</text>
<text x="144" y="97.2">R200</text>
<text x="144" y="100">R202</text>
<text x="144" y="98.6">R201</text>
<text x="152.3" y="97.2">0</text>
<text x="152.3" y="100">0</text>
<text x="152.3" y="98.6">0</text>
<text x="164.6" y="102.7">SensorInterfaceHeader_3</text>
<text x="39.8" y="116.4">C22</text>
<text x="39.8" y="117.8">0.1uF</text>
<text x="14.7" y="121.4">U65</text>
<text x="45.3" y="124.7">C23</text>
<text x="91.5" y="122.7">U67</text>
<text x="11" y="131.5">SensorInterfaceHeader_1</text>
<text x="45.3" y="126">0.1uF</text>
<text x="50.8" y="126">C24</text>
<text x="50.8" y="127.4">1uF</text>
<text x="63.5" y="128.8">U66</text>
<text x="68.6" y="137">KMX61</text>
<text x="86.4" y="132.9">SensorInterfaceHeader_2</text>
<text x="64.5" y="154.8">R209</text>
<text x="72.7" y="154.8">0</text>
<text x="87.8" y="153.5">U69</text>
<text x="64.5" y="159">R212</text>
<text x="64.5" y="157.6">R211</text>
<text x="64.5" y="161.7">R214</text>
<text x="64.5" y="160.3">R213</text>
<text x="64.5" y="156.2">R210</text>
<text x="72.7" y="159">0</text>
<text x="72.7" y="157.6">0</text>
<text x="72.7" y="161.7">0</text>
<text x="72.7" y="160.3">0</text>
<text x="72.7" y="156.2">0</text>
<text x="85" y="164.4">SensorInterfaceHeader_3</text>
</g>
<g font-size="1.2" fill="#004080">
<text x="125.5" y="17.1">SDA</text>
<text x="9.3" y="24">GPIO0</text>
<text x="35.7" y="22.6">VCC</text>
<text x="35.7" y="24">GND</text>
<text x="40" y="22.6">SCL</text>
<text x="58.3" y="24">SDA</text>
<text x="77.9" y="18.5">GPIO0</text>
<text x="77.9" y="19.9">GPIO1</text>
<text x="77.9" y="21.3">GPIO2</text>
<text x="77.9" y="22.6">GPIO3</text>
<text x="79" y="24">VDD</text>
<text x="104.2" y="19.9">VCC</text>
<text x="104.2" y="21.3">GND</text>
<text x="104.2" y="22.6">GC1</text>
<text x="107.9" y="19.9">IOUT</text>
<text x="108.4" y="22.6">GC2</text>
<text x="125.5" y="18.5">SCL</text>
<text x="125.5" y="19.9">ADC0</text>
<text x="125.5" y="21.3">ADC1</text>
<text x="125.5" y="22.6">GND</text>
<text x="194.5" y="21.3">GPIO0</text>
<text x="194.5" y="22.6">GPIO1</text>
<text x="194.5" y="24">GPIO2</text>
<text x="212.6" y="22.6">OUT2 OUT1</text>
<text x="212.6" y="24">GND</text>
<text x="235.2" y="21.3">SDA</text>
<text x="235.2" y="22.6">SCL</text>
<text x="235.2" y="24">ADC0</text>
<text x="9.3" y="25.4">GPIO1</text>
<text x="9.3" y="26.7">GPIO2</text>
<text x="9.3" y="28.1">GPIO3</text>
<text x="10.4" y="29.5">VDD</text>
<text x="35.7" y="25.4">SDA</text>
<text x="40.3" y="25.4">DVI</text>
<text x="58.3" y="25.4">SCL</text>
<text x="58.3" y="26.7">ADC0</text>
<text x="58.3" y="28.1">ADC1</text>
<text x="58.3" y="29.5">GND</text>
<text x="194.5" y="25.4">GPIO3</text>
<text x="195.6" y="26.7">VDD</text>
<text x="212.6" y="25.4">N/C</text>
<text x="216.7" y="25.4">VDD</text>
<text x="235.2" y="25.4">ADC1</text>
<text x="235.2" y="26.7">GND</text>
<text x="174.9" y="32.2">SensCtrl0</text>
<text x="174.9" y="33.6">SensCtrl1</text>
<text x="174.9" y="35">SensCtrl2</text>
<text x="55.5" y="40.4">SensCtrl0</text>
<text x="55.5" y="41.8">SensCtrl1</text>
<text x="174.9" y="36.3">SensCtrl3</text>
<text x="174.9" y="37.7">SensCtrl4</text>
<text x="174.9" y="39.1">SensCtrl5</text>
<text x="232.5" y="36.3">SensCtrl0</text>
<text x="232.5" y="37.7">SensCtrl1</text>
<text x="232.5" y="39.1">SensCtrl2</text>
<text x="232.5" y="40.4">SensCtrl3</text>
<text x="232.5" y="41.8">SensCtrl4</text>
<text x="55.5" y="43.2">SensCtrl2</text>
<text x="55.5" y="44.6">SensCtrl3</text>
<text x="55.5" y="45.9">SensCtrl4</text>
<text x="55.5" y="47.3">SensCtrl5</text>
<text x="232.5" y="43.2">SensCtrl5</text>
<text x="28.8" y="72">CTRL</text>
<text x="33.7" y="72">OS</text>
<text x="48.7" y="67.9">SDA</text>
<text x="48.7" y="69.3">SCL</text>
<text x="48.7" y="70.6">ADC0</text>
<text x="48.7" y="72">ADC1</text>
<text x="154.3" y="70.6">1</text>
<text x="9.3" y="73.4">GPIO0</text>
<text x="9.3" y="74.7">GPIO1</text>
<text x="9.3" y="76.1">GPIO2</text>
<text x="9.3" y="77.5">GPIO3</text>
<text x="28.8" y="73.4">GND</text>
<text x="28.8" y="74.7">VTemp VDD</text>
<text x="48.7" y="73.4">GND</text>
<text x="103.9" y="73.4">GPIO0</text>
<text x="103.9" y="74.7">GPIO1</text>
<text x="103.9" y="76.1">GPIO2</text>
<text x="103.9" y="77.5">GPIO3</text>
<text x="129.6" y="73.4">VDD</text>
<text x="129.6" y="76.1">OUT</text>
<text x="133.6" y="74.6" transform="rotate(-90 133.6 74.6)">NC4</text>
<text x="136.4" y="74.9" transform="rotate(-90 136.4 74.9)">GND</text>
<text x="136.8" y="76.1">NC3</text>
<text x="137.5" y="73.4">EN</text>
<text x="154.3" y="73.4">2</text>
<text x="154.3" y="76.1">3</text>
<text x="10.4" y="78.8">VDD</text>
<text x="73.4" y="81.6">SensCtrl0</text>
<text x="73.4" y="83">SensCtrl1</text>
<text x="105.1" y="78.8">VDD</text>
<text x="129.6" y="78.8">TP</text>
<text x="129.6" y="81.6">TR</text>
<text x="133.6" y="81.7" transform="rotate(-90 133.6 81.7)">NC5</text>
<text x="136.4" y="81.7" transform="rotate(-90 136.4 81.7)">NC6</text>
<text x="136.8" y="81.6">NC1</text>
<text x="136.8" y="78.8">NC2</text>
<text x="170.8" y="80.2">SDA</text>
<text x="170.8" y="81.6">SCL</text>
<text x="170.8" y="83">ADC0</text>
<text x="17.8" y="85.7">1</text>
<text x="17.8" y="88.5">2</text>
<text x="73.4" y="84.3">SensCtrl2</text>
<text x="73.4" y="85.7">SensCtrl3</text>
<text x="73.4" y="87.1">SensCtrl4</text>
<text x="73.4" y="88.5">SensCtrl5</text>
<text x="170.8" y="84.3">ADC1</text>
<text x="170.8" y="85.7">GND</text>
<text x="17.8" y="91.2">3</text>
<text x="168" y="93.9">SensCtrl0</text>
<text x="168" y="95.3">SensCtrl1</text>
<text x="168" y="96.7">SensCtrl2</text>
<text x="168" y="98">SensCtrl3</text>
<text x="168" y="99.4">SensCtrl4</text>
<text x="168" y="100.8">SensCtrl5</text>
<text x="14.8" y="124.1">GPIO0</text>
<text x="14.8" y="125.5">GPIO1</text>
<text x="58.3" y="122.7">VDDIO</text>
<text x="58.3" y="125.5">CAP</text>
<text x="62.3" y="124" transform="rotate(-90 62.3 124)">NC3</text>
<text x="65" y="124" transform="rotate(-90 65 124)">NC4</text>
<text x="67.8" y="124.1" transform="rotate(-90 67.8 124.1)">VDD</text>
<text x="67.9" y="125.5">GND</text>
<text x="68.2" y="122.7">NC2</text>
<text x="91.2" y="125.5">SDA</text>
<text x="14.8" y="126.9">GPIO2</text>
<text x="14.8" y="128.2">GPIO3</text>
<text x="15.9" y="129.6">VDD</text>
<text x="58.3" y="128.2">GND</text>
<text x="58.3" y="131">SCL</text>
<text x="67.7" y="131">TRIG</text>
<text x="68" y="128.2">INT1</text>
<text x="91.2" y="126.9">SCL</text>
<text x="91.2" y="128.2">ADC0</text>
<text x="91.2" y="129.6">ADC1</text>
<text x="91.2" y="131">GND</text>
<text x="58.3" y="133.7">GND</text>
<text x="62.3" y="135.2" transform="rotate(-90 62.3 135.2)">SDA</text>
<text x="65" y="135.2" transform="rotate(-90 65 135.2)">ADDR</text>
<text x="67.8" y="135.2" transform="rotate(-90 67.8 135.2)">NC1</text>
<text x="68" y="133.7">INT2</text>
<text x="88.5" y="155.7">SensCtrl0</text>
<text x="88.5" y="157">SensCtrl1</text>
<text x="88.5" y="158.4">SensCtrl2</text>
<text x="88.5" y="159.8">SensCtrl3</text>
<text x="88.5" y="161.1">SensCtrl4</text>
<text x="88.5" y="162.5">SensCtrl5</text>
</g>
<g font-size="1.1">
<text x="138.5" y="21.6">H-Gain</text>
<text x="149.5" y="21.6">R129,R130</text>
<text x="160.5" y="21.6">R128,R131</text>
<text x="171.4" y="21.6">0</text>
<text x="176.9" y="21.6">1</text>
</g>
<g font-size="1">
<text x="28.8" y="3.9">5</text>
<text x="83.7" y="3.9">4</text>
<text x="138.5" y="3.9">3</text>
<text x="193.4" y="3.9">2</text>
<text x="248.3" y="3.9">1</text>
<text x="138.5" y="20.1">Shutdown</text>
<text x="138.5" y="22.8">M-Gain</text>
<text x="138.5" y="18.7">Mode</text>
<text x="149.5" y="22.8">R128,R131</text>
<text x="149.5" y="18.7">Install</text>
<text x="149.5" y="20.1">R128,R130</text>
<text x="160.5" y="22.8">R129,R130</text>
<text x="160.5" y="20.1">R129,R131</text>
<text x="160.5" y="18.7">Not Install</text>
<text x="171.4" y="22.8">1</text>
<text x="171.4" y="20">0</text>
<text x="171.5" y="18.7">GC2</text>
<text x="176.9" y="20">0</text>
<text x="176.9" y="22.8">0</text>
<text x="176.9" y="18.7">GC1</text>
<text x="138.5" y="24.2">L-Gain</text>
<text x="149.5" y="24.2">R129,R131</text>
<text x="160.5" y="24.2">R128,R130</text>
<text x="171.4" y="24.2">1</text>
<text x="176.9" y="24.2">1</text>
<text x=".4" y="30.8">D</text>
<text x="276.1" y="30.8">D</text>
<text x=".4" y="82.3">C</text>
<text x="276.1" y="82.3">C</text>
<text x=".4" y="133.7">B</text>
<text x="276.1" y="133.7">B</text>
<text x=".4" y="185.1">A</text>
<text x="276.1" y="185.1">A</text>
<text x="226.3" y="201.3">Title</text>
<text x="226.3" y="205.4">Size</text>
<text x="226.3" y="209.5">Date:</text>
<text x="231.8" y="205.3">Document Number</text>
<text x="253.7" y="209.5">Sheet</text>
<text x="28.8" y="211">5</text>
<text x="83.7" y="211">4</text>
<text x="138.5" y="211">3</text>
<text x="193.4" y="211">2</text>
<text x="248.3" y="211">1</text>
</g>
<g font-size=".9">
<text x="264.7" y="209.4">of</text>
<text x="271.6" y="205.3">Rev</text>
</g>
</svg>
